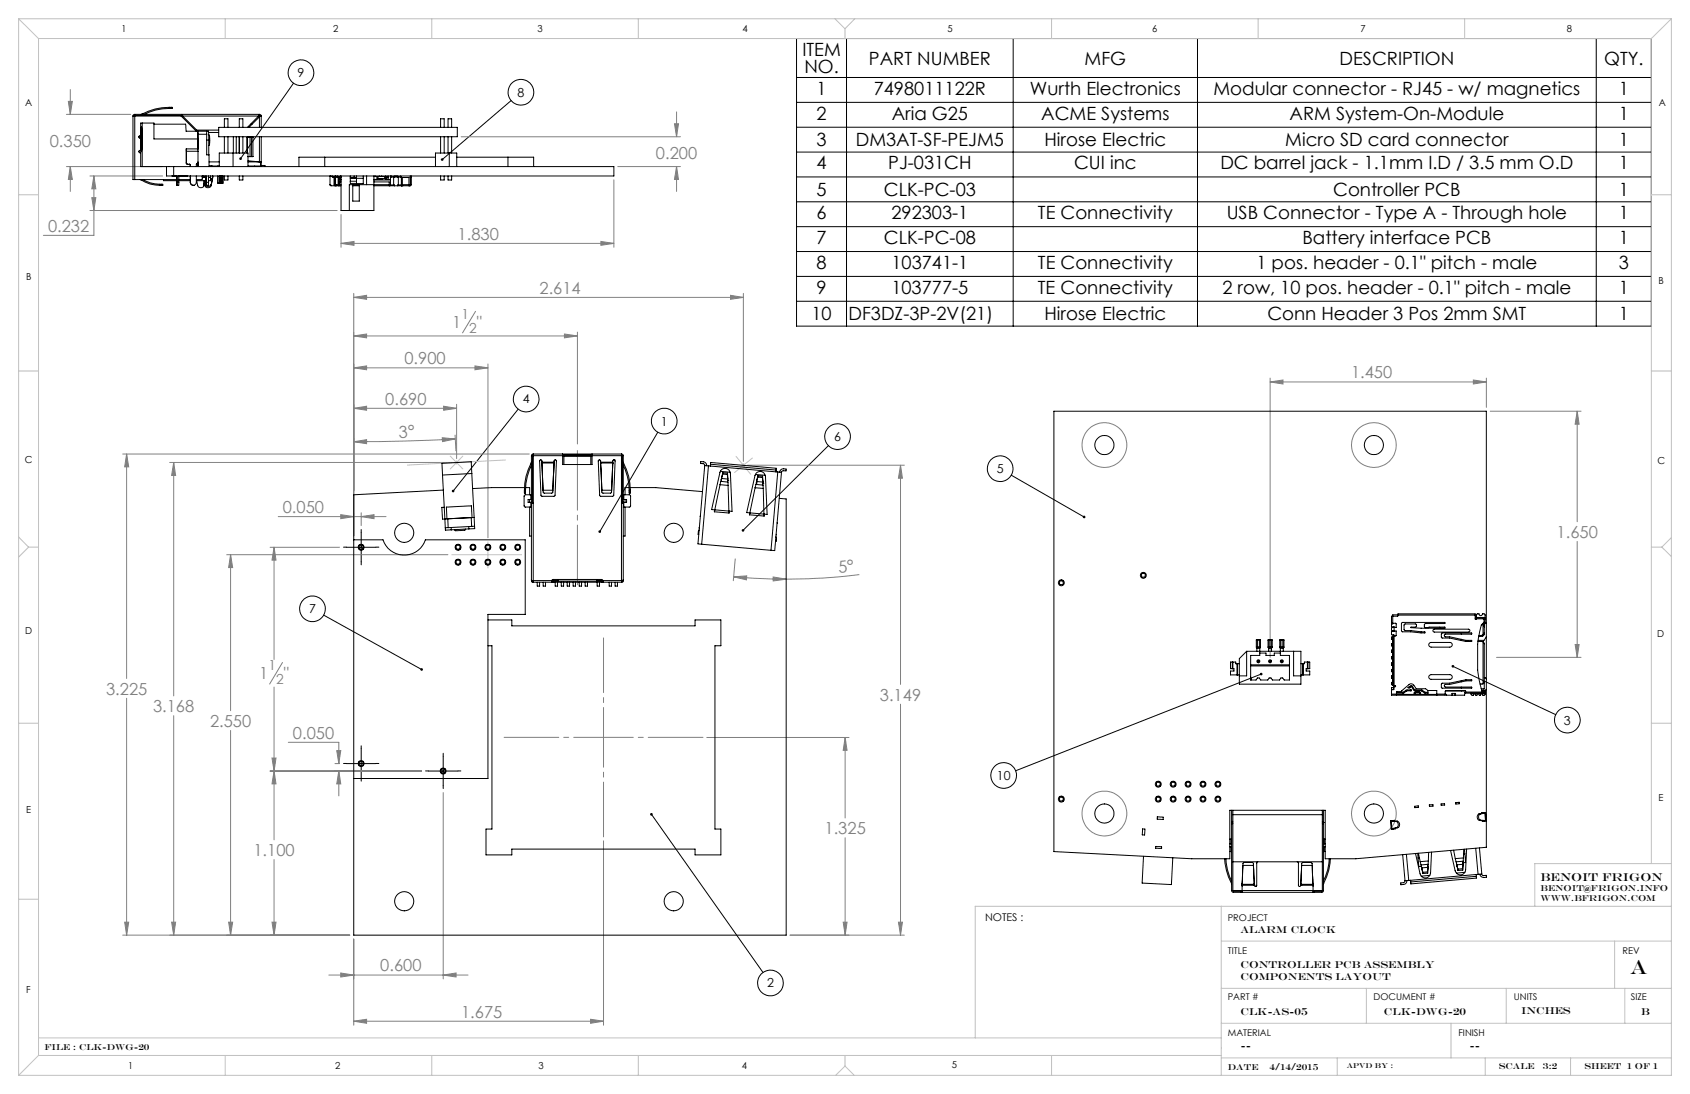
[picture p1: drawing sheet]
<svg xmlns="http://www.w3.org/2000/svg" width="432mm" height="279mm" viewBox="0 0 432 279" stroke-linecap="round" stroke-linejoin="round" font-family="sans-serif">
<g fill="none" stroke="#000" stroke-width=".26">
<path d="M203.5 9.8h218.4v73.5h-218.4zM203.5 19.8h218.4M216.3 9.8v73.5M258.9 9.8v73.5M306 9.8v73.5M407.8 9.8v73.5M75 21.2l-13.5 19.3M130.6 25.7l-17.6 15M203.5 26.1h218.4M203.5 32.5h218.4M203.5 38.8h218.4M203.5 45.2h218.4"/>
<path d="M203.5 51.5h218.4M203.5 57.9h218.4M203.5 64.2h218.4M203.5 70.6h218.4M203.5 76.9h218.4M132.4 104.5l-16.6 20.9M168.1 110.4l-14.9 25.4M211.7 113.8l-21.9 21.7M88.5 139.8h7.5M92.3 136v7.5M258.4 121.4l18.6 10.6M82.7 157.1l25 13.9"/>
<path d="M322.2 172.2l-62.7 24.6M371.2 170.2l26.3 12.3M88.5 195h7.5M92.3 191.2v7.6M109.5 196.9h7.5M113.2 193.1v7.6M166.4 208l28.5 40.4"/>
<circle cx="76.9" cy="18.6" r="3.3"/>
<circle cx="133.1" cy="23.6" r="3.3"/>
<circle cx="134.4" cy="101.9" r="3.3"/>
<circle cx="169.7" cy="107.5" r="3.3"/>
<circle cx="214" cy="111.5" r="3.3"/>
<circle cx="255.5" cy="119.7" r="3.3"/>
<circle cx="79.8" cy="155.5" r="3.3"/>
<circle cx="256.5" cy="198" r="3.3"/>
<circle cx="400.5" cy="183.9" r="3.3"/>
<circle cx="196.8" cy="251.1" r="3.3"/>
</g>
<g fill="none" stroke="#808080" stroke-width=".26">
<path d="M17 29.2h16.4M17.5 25.9h1l-.5 3.3zM18 22.9v6.3M117.8 34.9h56M172.3 31.6h1.1l-.5 3.3zM172.9 28.6v6.3M17 42.5h24.6M18 42.5l.5 3.3h-1zM18 42.5v6.4M23 44.9h18.6M23 53.8h63.1M23.5 50.5h1l-.5 3.3z"/>
<path d="M24 44.9l.5 3.3h-1zM24 44.9v15.2h-12.9M87.1 54.8v8.3M156.8 45.9v17.2M157.8 42.5h16M172.9 42.5l.5 3.3h-1.1zM172.9 42.5v6.4M87.1 62.2l3.4-.5v1zM87.1 62.2h69.7M90.4 74.9v61.9M90.4 76h99.5M90.4 76l3.3-.6v1z"/>
<path d="M121.5 79.5l-3.3 5.5M153.5 61.7l3.3 .5-3.3 .5zM186.7 75.4l3.2 .6-3.2 .4zM189.9 74.9v42.9M90.4 93.9h34.3M90.4 93.9l3.3-.4v.9zM90.4 85.8l3.3-.5v1zM90.4 85.8h57.1M121.4 93.5l3.3 .4-3.3 .5zM124.7 93v44.3M144.2 85.3l3.3 .5-3.3 .5zM147.5 84.8v28.6"/>
<path d="M324.5 97.5l3.3-.5v1.1zM324.5 96.6v71.3M324.5 97.5h55.3M376.4 97l3.4 .5-3.4 .6zM379.8 96.6v7.4M31.4 116h103.8M32.3 116l.6 3.2h-1zM32.3 116v57.3M43.4 118.1h72.2M44.4 118.1l.5 3.3h-1zM44.4 118.1v59.6M90.4 104.3h26.3"/>
<path d="M90.4 104.3l3.3-.5v1zM90.4 112.8l3.3-.5v1zM113 111.8l3.3 .3-3.2 .7zM113.3 103.8l3.4 .5-3.4 .5zM116.3 111.1l.2 4M116.3 112.1l-12.9 .5-13 .2M116.7 103.3v13.8M191 118.8h40.1M230.1 118.8v56M230.1 118.8l.5 3.3h-1zM380.8 105h23.2M403 105l.5 3.3h-1.1z"/>
<path d="M403 105v28.2M69 139.8h17.7M70 139.8l.5 3.3h-1zM70 139.8v28.6M71.1 131.9h27.5M87.1 131.4l3.3 .5-3.3 .6zM92.3 131.9l3.3-.5v1.1zM92.3 131v3.2M403 138.3v29.6M57.9 141.7h56.5M58.9 141.7l.5 3.3h-1zM58.9 141.7v39.8"/>
<path d="M187.5 147.3l3.3-.2-.1 1zM187.5 147.3l5 .4 8.4 .2M187.9 142.7l-.5 5.6M197.6 147.4l3.3 .5-3.3 .5zM219.6 146.8a146.7 146.7 0 0 1-18.7 1.1M32.3 178.3v60.5M70 175.5v39M72.2 169.2l-3.3 5.5M230.1 179.8v59M382.4 167.9h21.6M402.4 164.6h1.1l-.5 3.3zM44.4 182.8v56"/>
<path d="M58.9 186.5v52.3M69 196.9h38.7M69.5 193.6h1l-.5 3.3zM70 196.9l.5 3.3h-1zM73.7 189.6h12.9v5.4M85.6 195h1.1M86 191.7h1.1l-.5 3.3zM86.6 196.9l.5 3.3h-1.1zM86.6 196.9v6.4M180.6 188.3h36.3M215.9 188.3l.5 3.3h-1zM215.9 188.3v20.6"/>
<path d="M70 219.5v19.3M113.2 202.4v47.6M154.2 214.7v47.1M215.9 214v24.8M31.4 238.8h58M31.9 235.5h1l-.6 3.3zM43.9 235.5h1l-.5 3.3zM58.4 235.5h1l-.5 3.3zM69.5 235.5h1l-.5 3.3zM90.4 239.8v22M201.9 238.8h29.2M215.4 235.5h1l-.5 3.3z"/>
<path d="M229.6 235.5h1l-.5 3.3zM84 249h35.6M87.1 248.5l3.3 .5-3.3 .5zM113.2 249l3.3-.5v1zM90.4 260.8l3.3-.5v1zM90.4 260.8h63.8M150.9 260.3l3.3 .5-3.3 .5z"/>
<circle cx="282.2" cy="113.7" r="5.7"/>
<circle cx="351" cy="113.7" r="5.7"/>
<circle cx="282.2" cy="207.8" r="5.7"/>
<circle cx="351" cy="207.8" r="5.7"/>
</g>
<g fill="none" stroke="#c0c0c0" stroke-width=".26">
<path d="M4.8 4.8l5 5M4.8 4.8h422.2M4.8 4.8v269.8M9.8 9.8h412.1M9.8 9.8v259.8M57.5 4.8v5M110.3 4.8v5M163.1 4.8v5M213.3 4.8l2.6 2.5M215.9 7.3v2.5M218.4 4.8l-2.5 2.5M268.7 4.8v5"/>
<path d="M321.5 4.8v5M374.2 4.8v5M421.9 9.8v210.8M427 4.8l-5.1 5M427 4.8v269.8h-422.2M4.8 49.7h5M421.9 49.7h5.1M4.8 94.8h5M421.9 94.8h5.1M115 116.5l3.3 3.3M116.2 118.1h1M116.3 117.8l.7 .7"/>
<path d="M116.7 117.6v1M117 117.8l-.7 .7M118.3 116.5l-3.3 3.3M129.2 117.5l-25.1 1.3M188.1 116.6l3.7 4.5M189.4 118.8h1M189.6 118.5l.7 .7M189.9 118.3v1M190.3 118.5l-.7 .7M192.2 117l-4.5 3.7M4.8 137.2l2.5 2.5M7.3 139.7l-2.5 2.6"/>
<path d="M7.3 139.7h2.5M124.7 138.4v6.7M421.9 139.7h2.7M424.6 139.7l2.4 2.4M427 137.3l-2.4 2.4M115.4 141.7h17.9M4.8 184.7h5M421.9 184.7h5.1M4.8 229.7h5M312 231.5v43.1M427 231.5h-177.8v33.6M427 220.6h-34.9v10.9"/>
<path d="M312 240.3h115M312 252.4h115M349.1 252.4v8.9M384.8 252.4v8.9M412.5 240.3v12.1M415.1 252.4v8.9M9.8 265.1h302.2M9.8 269.6l-5 5M9.8 269.6h302.2M57.5 269.6v5M110.3 269.6v5M163.1 269.6v5"/>
<path d="M215.9 272.3l-2.4 2.3M215.9 272.3l2.4 2.3M215.9 269.6v2.7M268.7 269.6v5M312 270.2h115M312 261.3h115M341.7 270.2v4.4M370.7 261.3v8.9M379.5 270.2v4.4M401.3 270.2v4.4"/>
</g>
<path d="M88.5 139.7h-.7M92.3 136v-.8M96 139.7h.8M92.3 143.5v.8M88.5 195h-.7M92.3 191.2v-.7M92.3 198.7v.8M96 195h.8M109.5 196.9h-.8M113.2 193.1v-.7M117 196.9h.8M113.2 200.6v.8" fill="none" stroke="#000" stroke-width=".26" stroke-dasharray="15.2 1.3 1.3 1.3"/>
<path d="M147.5 150v-35.6" fill="none" stroke="#808080" stroke-width=".26" stroke-dasharray="15.2 1.3 1.3 1.3" stroke-dashoffset="-.7"/>
<path d="M154.2 162.9v50.8M179.6 188.3h-50.8" fill="none" stroke="#808080" stroke-width=".26" stroke-dasharray="15.2 1.3 1.3 1.3" stroke-dashoffset="1.3"/>
<path d="M153 135.5l-.1 .3 .2 .3 .1-.3-.1 .3a.33 .33 0 0 0 .5-.3 .34 .34 0 0 0-.6-.3zM166.2 207.7a.35 .35 0 0 0 0 .6 .35 .35 0 0 0 .5-.2 .35 .35 0 0 0-.4-.5l.1 .4zM107.5 170.7v.5l.4 .1 .1-.2-.3-.1 .3 .1v-.4zM189.6 135.2l-.1 .4 .3-.1-.2 .2a.34 .34 0 0 0 .5 0 .34 .34 0 0 0 0-.5 .34 .34 0 0 0-.5 0zM115.5 125.2v.4l.3-.2-.2 .3a.33 .33 0 0 0 .4-.1 .33 .33 0 0 0 0-.5 .33 .33 0 0 0-.5 .1zM112.7 40.5v.5l.3-.3-.3 .3a.34 .34 0 0 0 .5 0 .34 .34 0 0 0 0-.5 .34 .34 0 0 0-.5 0zM61.3 40.2l-.2 .2 .2 .4 .2-.3-.2 .3a.34 .34 0 0 0 .5-.3 .34 .34 0 0 0-.5-.3z" fill="#000"/>
<g fill="#808080">
<path d="M230.1 118.8l.5 3.3h-1zM229.6 235.5h1l-.5 3.3zM186.7 75.4l3.2 .6-3.2 .4zM90.4 76l3.3-.6v1zM121.4 93.5l3.3 .4-3.3 .5zM90.4 93.9l3.3-.4v.9zM58.9 141.7l.5 3.3h-1zM58.4 235.5h1l-.5 3.3zM113.3 103.8l3.4 .5-3.4 .5zM90.4 104.3l3.3-.5v1zM44.4 118.1l.5 3.3h-1zM43.9 235.5h1l-.5 3.3z"/>
<path d="M90.4 85.8l3.3-.5v1zM144.2 85.3l3.3 .5-3.3 .5zM32.3 116l.6 3.2h-1zM31.9 235.5h1l-.6 3.3zM215.9 188.3l.5 3.3h-1zM215.4 235.5h1l-.5 3.3zM150.9 260.3l3.3 .5-3.3 .5zM90.4 260.8l3.3-.5v1zM92.3 131.9l3.3-.5v1.1zM87.1 131.4l3.3 .5-3.3 .6zM70 196.9l.5 3.3h-1zM69.5 235.5h1l-.5 3.3zM69.5 193.6h1l-.5 3.3zM70 139.8l.5 3.3h-1zM86.6 196.9l.5 3.3h-1.1zM86 191.7h1.1l-.5 3.3zM87.1 248.5l3.3 .5-3.3 .5zM113.2 249l3.3-.5v1zM402.4 164.6h1.1l-.5 3.3zM403 105l.5 3.3h-1.1zM376.4 97l3.4 .5-3.4 .6zM324.5 97.5l3.3-.5v1.1zM172.9 42.5l.5 3.3h-1.1zM172.3 31.6h1.1l-.5 3.3zM153.5 61.7l3.3 .5-3.3 .5zM87.1 62.2l3.4-.5v1zM24 44.9l.5 3.3h-1zM23.5 50.5h1l-.5 3.3zM17.5 25.9h1l-.5 3.3zM18 42.5l.5 3.3h-1z"/>
<path d="M90.4 112.8l3.3-.5v1zM113 111.8l3.3 .3-3.2 .7z"/>
<path d="M187.5 147.3l3.3-.2-.1 1zM197.6 147.4l3.3 .5-3.3 .5z"/>
</g>
<path d="M276.7 131.8l.1 .5 .5-.1-.3-.2 .3 .2-.1-.4zM370.9 169.9l.3 .3-.3-.2a.35 .35 0 0 0 .4 .5 .35 .35 0 0 0 .2-.6 .35 .35 0 0 0-.6 0zM322 171.9a.34 .34 0 0 0 .2 .6 .34 .34 0 0 0 .3-.5l-.3 .2 .3-.3z" fill="#000"/>
<g fill="none" stroke="#000" stroke-width=".26">
<path d="M34 29.6v16.3h.4M34 29.6h.4M34.4 29.5v.1M34.4 29.5l-.1 .1M34.4 29.5h12.1M34.4 29.6v16.3M34.4 29.6h31.9M35.5 38.7l.1 .3h.3M35.5 38.7h.1M35.9 34.7h-.1a.3 .3 0 0 0-.3 .3 .3 .3 0 0 0 .2 .3h.2M35.9 38.4h-.3l-.1 .3M36.2 32.3l.1 2-.1 4.3-.2-1.9z"/>
<path d="M36.3 35l-.1 .5 .1 .4M36.3 29.1l-.2 .1M36.3 29.1v.1M36.3 31.4v11.1M39.3 31.7h8.1l.2 1.8h5.6l.1 2.3M43.3 27.7a13.2 13.2 0 0 0-6.4 1.5M43.3 27.4a14.2 14.2 0 0 0-7 1.7M43.3 27.4v.3M43.3 27.4h.4M43.3 27.7h.4M43.7 27.4h.3v.3h-.3M43.7 27.4v.3"/>
<path d="M46.3 29.6l3.9 3.9M46.5 29.3l.2 .3M46.5 29.2v.1M46.5 29.5l.2 .1M46.5 29.3v.2M46.7 29.6l3.6 3.6h5.6M47.6 38v.6M47.6 38v3.6M47.6 38h3M47.6 38.6v3M47.6 38.6h3M50.6 38v.6"/>
<path d="M50.6 38.6v2.9l-.4 .4v.6M50.6 34.3v-.8v2h-11.3v-4.1h-3.4v11.1h120.9v2.4h-114.3v-2.4M50.6 34.3v3.7M50.6 34.3h2.2M52.8 33.5v.8M52.8 34.3v5.2h.6v3M52.8 35.8h.5M53.2 34.4a.69 .69 0 0 1 .4 .9v1.5l-.3 .4M53.3 33.8h2.6M53.3 35.8v3.7M55.9 32.5h60.9v2.4h-60.9zM57.3 32.5v-2.2h.9v2.2"/>
<path d="M57.3 34.9v4.2M58.2 34.9v4.2M59.5 39.1v3.4M59.6 34.9v4.2M60.4 34.9v4.2M61.1 32.5v-2.2h1v2.2M61.1 34.9v4.2M62.1 34.9v4.2M63.1 39.1v-4.1h1.5v5M63.1 35.1h.8M63.4 40h1.2M63.9 35.1v4.9h.4"/>
<path d="M63.9 35.1h.4M64 31.7h.4M64.3 40h.3M64.3 35.1h.3M64.3 35.1v4.9M66.1 29.6l-2.9 2.9M66.3 29.5l.1 .1zM66.3 29.2v.1M66.3 29.3l-.2 .3M66.3 29.5l-.2 .1M66.3 29.2l.3 .1 .1 .3M66.3 29.2h-32l-.3 .4"/>
<path d="M66.3 29.5v.1M66.3 29.6h.1M66.3 29.8l-2.7 2.7M66.3 29.3v.2M66.3 29.6v2.9M66.3 34.9v6.4M66.4 29.6l-.1 .2M66.4 29.6h.2M66.6 29.6l-.3 .2M66.6 29.6h.1M66.7 34.9v7.5h-.1M66.7 29.6v2.9"/>
<path d="M112.6 32.5v-2.2h.9v2.2M112.6 34.9v4.2M113.5 34.9v4.2M114.5 32.5v-2.2h.9v2.2M114.5 34.9v4.2M114.8 39.1v3.4M115.4 34.9v4.2M34.4 45.9h10.8M35.8 45.9h.2M36 45.9a8.7 8.7 0 0 0 4.9 1.4M36.1 45.9h-.1M36.5 45.9a8.3 8.3 0 0 0 4.4 1.2"/>
<path d="M40.9 47.3h.4M40.9 47.1v.2M40.9 47.1h.4M41.3 47.1h.3v.2h-.3M41.3 47.1v.2M41.8 45.9v.2h3.4M43.9 44.9h.1M44.4 42.5v2.4M45.2 44.9v2.4l.1-.7M45.3 46.6h.4M45.3 44.9v1.7M45.7 46.6l-.1 .7h-.4"/>
<path d="M45.7 44.9v1.7M45.7 46.1h2.9M45.7 45.9h2.9M47.6 41.6l.2 .3h.6M47.6 41.6h.1M47.6 41.6l.3 .3M47.9 44.9h.1M48.3 41.9l.3 .3M48.4 41.9l.2 .3M48.6 46.6a.85 .85 0 0 0 .8 .7M48.6 42.2h.1M48.6 46.6h.1"/>
<path d="M48.6 42.2v.3M48.6 44.9v1.7M49.4 47.3h.1M50.2 44.9v1.7a.76 .76 0 0 1-.8 .7 .76 .76 0 0 1-.8-.7M50.2 46.1h2.4M50.2 46.1l.3 1.3a.83 .83 0 0 0 .8 .5 .83 .83 0 0 0 .8-.5v-1.3M50.6 41.5v1M51.7 44.9l-.1 .9-1.4 .1M51.7 45.3h.9M51.8 45v.3M52.1 44.9l-.4 .1M52.1 47.1v.4"/>
<path d="M52.1 47.1h.1M52.2 46.1l-.1 1M52.2 46.1l.1 1a.89 .89 0 0 0 .8 .5 .89 .89 0 0 0 .9-.5M52.3 47.1l.1 .4M52.6 44.9v2.4l.1-.7M52.7 46.6h.6M52.7 44.9v1.7M53.3 46.6l-.1 .7h-.6M53.3 45.3h.5M53.3 44.9v1.7M53.4 41.3h2.6M53.4 42.4h2.6"/>
<path d="M53.8 45.8h.5M53.8 45.6h.5M53.8 42.4v.1M53.8 44.9v1.2h-.5M53.9 47.4a.83 .83 0 0 1-.7 .5 .83 .83 0 0 1-.8-.4M54 42.4v.1M54 47.1l-.1 .3M54.3 45.8l-.3 1.3M54.3 45.6v.2M54.3 45.6l.1-.7-.5 2.5M54.3 42.4v.1M55.6 44.9v1.9h1.4v-1.9"/>
<path d="M55.6 42.4v.1M56 42.4v.1M56 44.9v1.9M56 42.5v-3.4h7.4v3.4M56.1 44.9v1.9M56.3 44.9v1.9M56.4 44.9v1.9M56.6 44.9v1.9M56.7 44.9v1.9M56.9 44.9v1.9M57.3 44.9v1.1h.9v-1.1M61.1 44.9v1.1h1v-1.1"/>
<path d="M63.4 41.3h3.2M63.4 42.4h3.2M63.4 41.1l2.9 .2M65 42.4l.3 .1M66.2 41.3h-.1M66.3 41.3h.3M66.3 41.3h.1M66.6 41.3v1.1M66.6 41.3h.1M66.7 42.3h1v.2M83 40.1v2.4M84.3 44.9l.1 2.5h1.2"/>
<path d="M84.3 45h.1M84.3 47.2h.1M84.9 44.9v.3h.6M85.4 45.2v2h.2M85.4 45.2v2M85.5 45.2v1.8h.2M85.6 47.4h.1M85.6 47.2h.3M85.6 47.2v.2M85.7 47.4h.2M85.7 45.2h1.1v.8h.3M85.7 45.2v2.2"/>
<path d="M85.8 44.9l-.3 .3M85.9 47.4h.6M85.9 47.2h.9M85.9 47.2v.2M86.3 44.9v.3h-.6M86.4 45.2v2M86.5 47.4h.3M86.5 47.2v.2M86.6 45.2v2M86.8 47.2v.2M86.8 47.2h.3M86.8 47.4h.3"/>
<path d="M87 45.2v.2M87 45.4v.4M87 45.8h.1M87 45.4h.1M87 45.2h.1M87 44.9v.3M87.1 44.9v8.9h8.4v-8.9M87.1 46.5h-.3v.7M89.5 45.4v.1M89.5 46.3v.5h1.6M89.5 45.4h1.6M89.5 44.9v.5"/>
<path d="M89.5 45.5v.8M89.5 45.5h3.3M89.5 46.3h1.6M90.1 47.2v4.2h1.7v-4.2M90.1 47.3h1.7M90.1 47.4h1.7M90.5 44.9v.5M91.1 44.9v2h1.7v-1.4M92.8 44.9v.6M93.7 44.9v2.3M95.5 45.1h.8M95.5 45.8h.8"/>
<path d="M95.5 47.4h3.9M95.5 46.5h3.9v.7M95.5 46h4.3M95.8 44.9v.2M96.3 45.1h.3M96.3 45.1v.7M96.6 45.1h1.8M96.6 45.6l-.3 .2M96.6 45.1v.5M96.6 45.6h1.8M96.9 45.6v.2M96.9 45.8h.1"/>
<path d="M96.9 45.8h.6M96.9 44.9v.2M97.5 45.6v.2M97.5 45.8h.1M97.5 44.9v.2M98.4 45.3h.1M98.4 45.3v.3M98.4 45.1v.2M98.4 45.1l.1 .1M98.4 45.1h.1M98.4 45.6h.1M98.5 45.3l-.1 .3"/>
<path d="M98.5 45.2v.1M98.6 45.2v.2M98.6 45.4v.4M98.6 45.8h.1M98.6 45.8h.6M98.6 45.4h.6M98.6 45.2h.6M98.6 44.9v.3M99.2 45.2v.2M99.2 45.4v.4M99.2 45.8h.1M99.2 44.9v.3"/>
<path d="M99.4 47.2v.2M99.4 47.4h.2M99.4 47.2h-10.1v6.6M99.4 47.2h1.4v.2M99.6 47.4h3M99.6 47.2v.2M99.8 44.9v2.3M100 44.9v.3h.8v-.3M100.6 45.2v2M100.8 45.2h.2M101 44.9v.3M101 45.2h.4"/>
<path d="M101.4 45.2h.2M101.4 44.9v.3M101.6 44.9v.3h1v2.2M101.8 45.2v2M102.4 44.9v.3M102.6 47.4h.1M102.7 47.4h.1M102.7 45.3h1.8v1.9M102.7 47.4h1.8M102.7 45.3v2.1M102.7 47.2h-1.1v.2M102.7 45.3h.1"/>
<path d="M104.5 47.2v.2M104.5 47.2h-1.8v.2M104.5 47.4h.1M104.6 47.2v.2M104.8 44.9v2.3h-.3M104.8 45.2h.3M105.1 44.9v2.3l-.5 .2M111.3 42.5v-3.4h5.4v3.4M111.3 40.1h-34.9v2.4M112.6 44.9v1.1h.9v-1.1M114.5 44.9v1.1h.9v-1.1M116.7 40.1h19.6v2.4"/>
<path d="M129.8 40.1v2.4M135.7 118.3a14.5 14.5 0 0 0-1.7 6.9M135.7 118.3h.1M135.8 118l-.1 .3M135.8 118.9a14.7 14.7 0 0 0-1.5 6.3M136.1 116.4h.1M136.1 116.4v12M136.2 116.2l-.1 .2M136.2 116v.4M136.2 116l-.4 .3v32M136.2 116.4v31.9M136.2 116.4h7.7"/>
<path d="M136.2 116h22.6M138.1 117.4l-.2 .4 .3 8.8 .2 .2h3.2l.2-.2 .4-8.8-.3-.4M138.1 117.4h.1M138.2 117.4l.2 .2 .1 .4M138.5 118.4l.2 6.8M138.5 118.3l.2 6.9M138.5 118v.3M138.5 118v.4M138.5 118.3h3.1M138.5 118.3v.1M138.5 118h3.1M141.6 118.4l-.3 6.8"/>
<path d="M141.6 118.3l-.3 6.9M141.6 118v.3M141.6 118v.4M141.6 118.3v.1M141.9 117.4l-.3 .3v.3M141.9 117.4h.1M143.8 116v2.6h7.5v-2.6M143.9 116.4l-.1-.2h7.5l-.2 .2M143.9 116.4l.2 .2M144.1 116.6v2M144.1 116.6h6.9M151 116.6v2"/>
<path d="M151.1 116.4l-.1 .2M151.1 116.4h7.7M153.5 118.3l.3 6.9M153.5 118.4l.3 6.8M153.5 118v.3M153.5 118v.4M153.5 118.3h3.1M153.5 118.3v.1M153.5 118h3.1M156.6 118.4l-.3 6.8M156.6 118.3l-.3 6.9M156.6 118v.3"/>
<path d="M156.6 118v.4M156.6 118.3v.1M156.9 117.4l.3 .4-.4 8.8-.2 .2h-3.1l-.3-.2-.3-8.8a.3 .3 0 0 1 .2-.4 .3 .3 0 0 1 .4 .3v.3M156.9 117.4h.1M156.9 117.4l-.3 .2v.4M158.8 116.4h.2M158.8 116.2l.2 .2M158.8 116v.4M158.8 116l.3 .1 .1 .2v32M158.8 116.4v31.9M159 116.4v12M159.2 118l.1 .3"/>
<path d="M159.2 118.9a14.7 14.7 0 0 1 1.6 6.3M159.3 118.3a14.5 14.5 0 0 1 1.7 6.9M159.3 118.3h-.1M180.1 118.9l.9 .1M180.1 118.9l-1.8 20 1 .1M180.1 118.9l-.3-.4-.8-.1v-.5h.7a.97 .97 0 0 1 .9 1.1M181 119l-1.7 20M181 119h.5M181.5 119l16.8 1.5M181.5 118.6v.4M181.5 118.6l.1-.5 16.7 1.5v.5M181.5 118.6l16.8 1.5"/>
<path d="M184.4 119.9a1.37 1.37 0 0 1 1.4-.2 1.37 1.37 0 0 1 .8 1.2l.4 9.7-5.2-.5 2.1-9.4zM269.3 105h110.5v111.4l-33.4 2.9h-7.8v-12.4h-24.4v12.4h-9.7l-35.2-1.8zM90.4 137.9h7.5a5.7 5.7 0 0 0 5.4 3.9 5.7 5.7 0 0 0 5.4-3.9h25.5v19h-9.5v41.9h-34.3M91.8 139.3h.9v.9h-.9zM113.1 121.3l.6 11.2M113.3 125.2l-22.9 1.2v112.4h110.5v-111.4l-1.8-.1M113.5 129.5l-.6 .1 .2 3 .6-.1M113.7 132.5l.1 2.3M113.8 134.8v.6l1.5-.1M114.2 132.5h-.5M114.5 134.8h-.7M115.3 134.7v.6"/>
<path d="M116.6 139.3h.9v.9h-.9zM119 135.1v.1a4 4 0 0 1-2.7 .3l-.2-.2M119.8 134.5v.6M119.8 135.1l-4.5 .2M120.4 139.3h.9v.9h-.9zM120.5 134.4l-.1-2.2-6 .3 .1 2.3M120.5 134.4l-6 .4M120.5 120.9l-.1-3-7.5 .4 .2 3M120.5 120.9l-7.4 .4M120.5 120.9l.6 11.3M120.6 132.2l-.2-3h-.9l-5.4 .3 .1 3M120.6 132.2l-6.4 .3"/>
<path d="M121.1 132.2h-.5M121.1 132.2l.1 2.2M121.2 134.4h-.7M121.2 134.4l.1 .6-1.5 .1M124.2 139.3h.9v.9h-.9zM128 139.3h.9v.9h-.9zM131.8 139.3h1v.9h-1zM134 125.7v.2h.3v-.2M134 125.2h.3M134 125.7h.3M134 125.2v.5M134 124.5h-8.4l-4.8 .3"/>
<path d="M134.3 125.2v.5M134.3 124.5h1v1.9M135.3 129.5v7.4h.5M135.3 127.6v.7M135.6 129.5h.2M135.6 128.3h.2M135.6 126.4h.2M135.6 127.6h.2M135.6 126.4h-1.4l-.3 .2v2.8l1.7 .1M135.6 126.4v1.2M135.6 128.3v1.2M135.6 127.6h-.7v.7h.7"/>
<path d="M135.8 128.2h.3M136.2 128.4l-.4 .2M138.7 125.2l.3 .7h2.1l.2-.7M138.7 125.2h2.6M153.8 125.2l.2 .7h2.1l.2-.7M153.8 125.2h2.5M158.8 128.4l.4 .2M159 128.2h.2M159.2 129.5h.2M159.2 128.3h.2M159.2 126.4h.2M159.2 127.6h.2"/>
<path d="M159.4 126.4h1.4l.3 .2v2.8l-1.7 .1M159.4 126.4v1.2M159.4 128.3v1.2M159.4 127.6h.7v.7h-.7M159.7 129.5v7.4h-.5M159.7 127.6v.7M160.7 124.5h-1v1.9M160.8 125.7v.2h.2v-.2M160.8 125.2h.2M160.8 125.7h.2M160.8 125.2v.5M161 124.5h6.5l12 1.1"/>
<path d="M161 125.2v.5M178.6 134.8l.1 .1M178.6 135.4l-.2 1.1h.1M178.9 131.8v.1M179.3 139l17.7 1.5M182.6 130.2l-.1 .5M184 123.8l-1.4 6.4M184 123.8l2 .2M184 120.4l2.5 .2M184.2 122.9l-.2 .9M184.2 122.9l1.8 .2M184.3 122.6h.1"/>
<path d="M184.4 122l-.1 .6M184.4 122.2l-.2 .7M184.4 122.2l1.5 .1M184.4 122v.2M184.4 121.7v.3M184.7 120.8l-.3 1.4M184.7 120.8l-.1 .3 1.2 .1M184.7 120.8l1.2 .1M185.8 121.2l.1 1.1M185.9 120.9l-.1 .3M185.9 120.9v1.2M185.9 122.3l.1 .8"/>
<path d="M185.9 122.7h.1M185.9 122.1v.6M185.9 122.1v.2M186 123.1v.9M186 124l.3 7-3.8-.3M191.6 131l-.1 .5M192.9 124.6l-1.3 6.4M192.9 124.6l2.1 .1M193 121.2l2.5 .2M193.1 123.7l-.2 .9M193.1 123.7l1.8 .2M193.3 123.3h.1"/>
<path d="M193.3 120.7a1.37 1.37 0 0 1 1.4-.2 1.37 1.37 0 0 1 .9 1.2l.4 9.7-5.2-.5 2.1-9.4zM193.3 122.8v.5M193.3 123l-.2 .7M193.3 123l1.6 .1M193.3 122.8v.2M193.4 122.5l-.1 .3M193.6 121.5v.3l1.2 .2M193.6 121.5l-.3 1.5M193.6 121.5l1.2 .1M194.8 122l.1 1.1M194.8 121.6v.4M194.8 121.6l.1 1.5"/>
<path d="M194.9 123.5h.1M194.9 123.1v.8M194.9 122.9v.6M194.9 123.9l.1 .8M195 124.7l.2 7.1-3.7-.3M198.3 120.5h.4M198.3 137.1l.1 .4-.1 .7h-.1M198.3 120.1v.4M198.4 136.5l-.1 .1M198.5 133.5l.1 .1M198.7 120.5l1 .1M198.7 120.5l-1.7 20"/>
<path d="M199.2 120.6a.91 .91 0 0 1 1-.9l.7 .1-.1 .5-.8-.1-.3 .4M199.7 120.6l-1.8 20-.9-.1M116.6 143.1h.9v.9h-.9zM120.4 143.1h.9v.9h-.9zM124.2 143.1h.9v.9h-.9zM124.7 158.3h6.1v1.5h46.8v-1.5h6.6v6.6h-1.5v46.8h1.5v6.6h-6.6v-1.4h-46.8v1.4h-6.6v-6.6h1.5v-46.8h-1M128 143.1h.9v.9h-.9zM131.8 143.1h1v.9h-1zM135.8 148.1l.1 .2M135.8 148.3l.1 .3M135.8 148.3h.1M135.9 148.3h.3"/>
<path d="M135.9 148.6l.3 .1M136.1 148.3l.1 .1zM136.1 148.4l-.2 .2M136.2 148.3v.4M136.2 148.3h6.4M136.2 148.7h4.8M137.3 148.7v1h.6v-1M138.8 148.7v1h.6v-1M141 148.7v-.4l.3-.3h12.4l.4 .3v.4M141 148.7h.4M141 148.7v-.3h13.1v.3M141.4 148.7h12.3"/>
<path d="M141.4 148.4v.3M141.9 148.7v1h.6v-1M142.6 148.3v.1M142.6 148v.3M143.4 148.7v1h.6v-1M144.9 148.7v1h.6v-1M146.4 148.7v1h.6v-1M148 148.7v1h.6v-1M149.5 148.7v1h.6v-1M152.5 148.3v.1M152.5 148v.3M152.5 148.3h6.3"/>
<path d="M152.6 148.7v1h.6v-1M153.7 148.7h.4M153.7 148.4v.3M154.1 148.7h4.7M155.6 148.7v1h.6v-1M157.2 148.7v1h.6v-1M158.8 148.3h.2M158.8 148.3v.4M158.8 148.3h.3M158.9 148.4l.2 .2M159 148.3l-.1 .1M159.1 148.6l-.3 .1"/>
<path d="M159.1 148.3h.1M159.2 148.1l-.1 .2M159.2 148.3l-.1 .3M270.7 148.4h.9v.9h-.9zM291.7 146.5h.9v.9h-.9zM357.2 157.1l-.1 .3h-1.6v1.8l1.2 .1v.9h-.9l-.3 .3 .2 .6h1v1.2l-.5 .1M357.2 157.1v-.3h19.7v.3M357.2 157h-1.4v2.3h-.3v.8h.7v1.2h-.7v.8h.6v.3M357.2 157.1h19.7M358.2 159h10.9v.2h-4.9l-.3 .3v.6l.2 .2 5-.1 .2 .2-8.8-.1v-.1l1.3-.1 .1-.5-.2-.3h-2.7l-.3 .3v1.2l.3 .2h1.5l3.7 .5-1.1 .1-4.8-.2-.2-.4zM376.9 157.1v1l.1 .1 .2-.2M376.9 157h.1v1h.2"/>
<path d="M377.2 157.8v.2M377.2 157.7v.1M377.2 157.7l.1-.8 .6-.1a.44 .44 0 0 0 .4 .4 .44 .44 0 0 0 .5-.4l.6 .1v.8M377.2 158h1.8M377.2 157.8h2.2M377.2 157.7h2.2M378.6 159.5l.3 .1M378.8 159.4l-.3 .1-.2 .7-.8 4.3v6.6l.4 2.6 .8 2.7M378.9 159.6l.3 .5M378.9 159.6v2.6M379 159.2l-.2 .2M379 158l.4 .2"/>
<path d="M379 157.8v.2M379.2 159l-.2 .2M379.2 159l.6 .2M379.2 159.5v2.6l-.3 .3-1.1 .2M379.2 158v1M379.2 158.2v-.2h.2v1.2l-.2 .3-.4-.1M379.2 159v.2h-.2M379.4 157.7v.1M379.4 157.8v.2h-.4M314.9 170.8h.1M314.9 169.1h.1M314.9 169.1h-.5v1.7h.5"/>
<path d="M314.9 169.1v1.7M315 170.8h.3v.6h-.9v1h1.7M315 169.1h.7v.4h.4M315 169.1v1.7M316.1 169.5h.1M316.1 172.4h.1M316.1 169.5v2.9M316.2 169.5h.5M316.2 172.4h.5M316.2 169.5v2.9M318.5 166.3v6.3h-1.8M318.5 166.3h13.9v8.4h-15.7v-6.5z"/>
<path d="M319.5 172.9l.2 .8M319.5 169.8h10M319.5 170.1h10M321 165.3l.1 .3M321 165.3h.3M321 163.5h.3M321 163.5v1.8M321.1 165.6h.8M321.1 165.6v.7M321.3 165.3h.1M321.3 163.3l-.3 .2M321.3 163.3v.2"/>
<path d="M321.3 165.3h.5M321.3 163.5v1.8M321.3 163.5h.5M321.3 163.3h.5M321.8 165.3h.1M321.8 165.3h.3M321.8 163.3v.2M321.8 163.3l.3 .2M321.8 163.5h.3M321.8 163.5v1.8M321.9 165.6v1.8h-2.4v6.3h1.4l.4-.6h.4l.4 .6h1.8l.4-.6h.4l.4 .6h1.8l.4-.6h.4l.4 .6h1.4v-6.3h-2.4v-1.8M321.9 166.8h1.6v.6h2.1v-.6h1.5"/>
<path d="M322.1 165.3l-.2 .3M322.1 163.5v1.8M324 165.3l.1 .3M324 165.3h.3M324 163.5h.3M324 163.5v1.8M324.1 165.6h.8M324.1 165.6v.7M324.3 165.3h.1M324.3 163.3l-.3 .2M324.3 163.3v.2M324.3 165.3h.5"/>
<path d="M324.3 163.5v1.8M324.3 163.5h.5M324.3 163.3h.5M324.8 165.3h.1M324.8 165.3h.2M324.8 163.3v.2M324.8 163.3l.2 .2M324.8 163.5h.2M324.8 163.5v1.8M324.9 165.6v.7M325 165.3l-.1 .3M325 163.5v1.8"/>
<path d="M327 165.3l.1 .3M327 165.3h.3M327 163.5h.3M327 163.5v1.8M327.1 165.6h.8M327.3 163.3l-.3 .2M327.3 163.3v.2M327.3 165.3h.5M327.3 163.5v1.8M327.3 163.5h.5M327.3 163.3h.5M327.8 165.3h.1"/>
<path d="M327.8 165.3h.2M327.8 163.3v.2M327.8 163.3l.2 .2M327.8 163.5h.2M327.8 163.5v1.8M327.9 165.6v.7M328 165.3l-.1 .3M328 163.5v1.8M330.5 166.3v6.3h1.9M332.4 169.5h.4M332.4 172.4h.4M332.8 169.5h.2"/>
<path d="M332.8 172.4h.2M332.8 169.5v2.9M333 169.5v2.9M334 169.1h.2M334 170.8h.2M334 170.8h-.3v.6h.9v1h-1.6M334 169.1h-.7v.4h-.3M334 169.1v1.7M334.2 169.1h.4v1.7h-.4M334.2 169.1v1.7M355.5 177.3v.3h13.8v-.3M355.5 176.1h.1"/>
<path d="M355.5 176.1v1.2M355.5 177.3h1.3M355.5 176.1h.6M355.7 176.1l-.2 .2M355.9 162.4h.1M355.9 164.4h-.4v.6h.4M355.9 172.6h-.4v.6h.4M355.9 162.7h-.4v.6h.4M355.9 166h-.4v.6h.4M355.9 167.7h-.4v.6h.4M355.9 169.3h-.4v.6h.4M355.9 171h-.4v.6h.4"/>
<path d="M355.9 174.3h-.4v.6h.4M356.1 175.8l-.6-.2v.5M356.1 175.1l.1 .3M356.2 175.1h.4v.2l-.5 .1v.7h-.6M356.2 162.4h-.3v12.7h.3M356.2 162.4v12.7M356.8 177.3v.3M356.8 176.8v.5M356.8 177.3h10.3M360.3 176.2h.3v.2h-.3M360.3 176.4h-.9l-.8 .6h-1.8M360.3 176.2h-1l-.8 .6h-1.7"/>
<path d="M360.3 176.2v.2M361.3 177.3v-.3l.3-.3h1.1l.3 .3v.3M361.5 177.3h.1M361.5 177.3l.3-.5h.8l.1 .5M361.5 177.3h1.2M362.7 177.3h.1M364.8 176.4l-.6-.5h-2.4l-.6-.9a.86 .86 0 0 0-1.2-.2l-1.9 1.6v.3h-1.2l-.1 .1M364.8 176.8h-.7l-.8-.6h-1.8l-.6-.9a.68 .68 0 0 0-.9 .2l-.3 .1a.59 .59 0 0 0 .9-.3l.9 1.1h1.7l.8 .6h.8M364.8 176.4h2.3v.9M364.8 176.4v.9M365.2 164.3l.5-.2h4.8a.6 .6 0 0 1 .6 .6 .6 .6 0 0 1-.6 .6h-4.8l-.6-.4zM365.2 172.5l.5-.2h4.8a.6 .6 0 0 1 .6 .6 .6 .6 0 0 1-.6 .6h-5.1l-.3-.4z"/>
<path d="M366.2 160.8l9-.1a.37 .37 0 0 1 .4 .4 .37 .37 0 0 1-.4 .3h-8.7l-.4-.2zM367.1 177.3v.3M367.1 177.3h2.2M367.8 160.2v.2M368.3 174.6l2-.1 4.2-.9h1.5l.1 .1-.1 .2h-1.4l-4.2 .9h-1.1a.34 .34 0 0 0-.3 .3 .34 .34 0 0 0 .3 .4h6.7l.1 .1-.1 .2h-7.6l-.1-.3zM368.3 161.7l7.6-.1 .2 .2-.1 .2h-6.7a.34 .34 0 0 0-.3 .3 .34 .34 0 0 0 .3 .3h1.1l4.2 .9h1.4l.1 .2-.1 .1h-1.5l-4.2-.9h-1.8l-.2-.2zM369.3 176.5h5.2M371.1 177.1v.5h.6v-.5M373.4 161.6v.4M373.4 163.3v.3M373.4 173.8v.3M373.4 175.5v.3"/>
<path d="M373.4 176.4v.1M374.5 176.5l-.2-.1h-4.8l-.2 .2v.7M374.5 176.7v.3h4.9M374.5 176.7h4.2M374.5 176.5v.2M374.5 176.8h-.3v.8h-2.3v-.5h-.9v.5h-1.4v-.3h-.3M375.2 163.5l.1 .3M375.8 177v.1M375.8 177.1l.2 .5h.4a.3 .3 0 0 1 .3-.3 .3 .3 0 0 1 .3 .3h.4a.3 .3 0 0 1 .3-.3 .3 .3 0 0 1 .3 .3h.2a.3 .3 0 0 1 .3-.3 .3 .3 0 0 1 .3 .3l.6-.1v-.4M375.8 177.1h3.6M377.6 163.8l1.3 .1M378.5 175.9h.1"/>
<path d="M378.7 176.7v.3M378.7 176.6l.4-.2 .1 .1-.1 .3h-.4M378.7 176.4a.42 .42 0 0 1 .4-.2 .42 .42 0 0 1 .3 .3v.1M378.7 176.4v.3M378.9 174.6l-.7 .1M378.9 162.2l-1 .1M378.9 163.9l.3 .5v11.5h-.7M378.9 163.9v10.7M379.2 161.6l-.3 .6M379.2 174.1l-.3 .5M379.2 173.1l.6 .3M379.3 177h.1"/>
<path d="M379.4 176.8h.1M379.4 177v.1M379.4 176.8v.2M379.8 176.1l-.4 .3-.1 .6h-.2M379.8 162.6l-.6 .9h-1.6M91.8 194.5h.9v1h-.9zM112.7 196.4h1v1h-1zM295.5 199.8h.9v.9h-.9zM299.3 199.8h.9v.9h-.9zM303.1 199.8h.9v.9h-.9zM306.9 199.8h.9v.9h-.9zM310.7 199.8h.9v.9h-.9z"/>
<path d="M270.7 203.6h.9v.9h-.9zM291.9 211.7h.6v1.6l-.6-.1zM292.2 218.7l-.4 6.8 7.5 .4 .3-6.8M295.3 216.2l1.5 .1v.4l-1.5-.1zM295.5 203.6h.9v.9h-.9zM295.7 208.6l1.5 .1v.6l-1.5-.1zM299.3 203.6h.9v.9h-.9zM303.1 203.6h.9v.9h-.9zM306.9 203.6h.9v.9h-.9zM310.7 203.6h.9v.9h-.9zM312.9 219.3a14.8 14.8 0 0 0 1.7 6.3M313.2 219.3a13.5 13.5 0 0 0 1.5 5.7"/>
<path d="M314.2 215.5h.3M314.2 214.3h.3M314.2 217.5h.3M314.2 216.3h.3M314.5 214.3h.2M314.5 215.5h.2M314.5 217.5h.2M314.5 216.3h.2M314.5 214.3v1.2M314.5 216.3v1.2M314.7 210.4v17.1l.3 .4 23-.1 .1-.2v-17.2M314.7 210.2v.2"/>
<path d="M314.7 210v.2M314.7 210.4h.3M314.7 206.9v3.1M314.7 210.2h.3M314.7 210h.1M315 209.8l-.3 .4M315 206.9v20.5M315 208.1h22.9M337.9 209.8l.2 .4M337.9 206.9v20.5M337.9 210.4h.2M337.9 210.2h.2"/>
<path d="M338.1 210.2v.2M338.1 217.5h.2M338.1 216.3h.2M338.1 214.3h.2M338.1 215.5h.2M338.1 210v.2M338.1 210h.1M338.1 206.9v3.1M338.3 215.5h.3M338.3 214.3v1.2M338.3 216.3v1.2M338.3 214.3h.3"/>
<path d="M338.3 217.5h.3M338.3 216.3h.3M339.6 219.3a12.9 12.9 0 0 1-1.5 5.7M339.9 219.3a14 14 0 0 1-1.7 6.3M355.3 209.7l.2 2M355.5 209.7l.1 1.9M355.5 209.7l1.2 .1M355.6 211.6l-.1 .1 .4 .1M355.7 209.5l-.4 .2h.2M355.8 209.7h.1M355.8 209.7h1.2M355.8 209.6v.1"/>
<path d="M356 211.7h.1M356 211.7h.6M356.3 209.5l-.5 .1M356.7 209.8a.86 .86 0 0 1 .6 .7 .86 .86 0 0 1-.5 .8M356.8 211.3l.4 .1M356.8 211.3l-1.2 .3M357 209.7a.92 .92 0 0 1 .6 .8 .92 .92 0 0 1-.4 .9M357 209.7l-.3 .1M357.2 211.4l-1.2 .3M358.4 218.3l.6 6.6M359.3 218.2l.6 6.7M361.5 205.9l.9-.1v.4l-.9 .1z"/>
<path d="M362.2 217.9l.1 1.2M362.3 219.1l.2 2.2h.7M362.4 217.9l.5 2.2M362.7 219.1h-.4M364.9 219.9v.8M364.9 219.9l-2 .2M365 217.7l-.1 2.2M365.2 205.6l.9-.1v.4l-.9 .1zM365.8 217.6l-.3 5.4a1.36 1.36 0 0 1-1.2 1.2 1.36 1.36 0 0 1-1.5-1l-1.1-5.2M368.2 205.3l.9-.1v.4l-.9 .1zM371.4 217.1l.4 2.2M371.8 219.3l.2 .8"/>
<path d="M371.9 205l.9-.1 .1 .4-.9 .1zM373.8 220v.7M373.8 220l-1.8 .1M373.9 219.1l-.1 .9M373.9 219.1l-2.1 .2M374 216.9l-.1 2.2M374.2 216.9l.1 1.2M374.3 218.1l.2 2.2h-.7M374.3 218.1h-.4M374.7 216.9l-.2 5.2a1.36 1.36 0 0 1-1.3 1.3 1.36 1.36 0 0 1-1.4-1l-1.2-5.2M377 216.6l.6 6.7M377.9 207.9a.95 .95 0 0 0 .1 1.6"/>
<path d="M377.9 207.9h.3M378 209.5l1.2 .1M378 216.6l.6 6.6M378.2 207.9a.89 .89 0 0 0 .1 1.6M378.3 209.5h-.3M378.3 209.5h1.3M378.5 207.5l.5 .1M379 207.6h.1M379 207.6l-1.1 .3M379.1 207.5h.5l-.2 .1M379.2 209.7h.1M379.2 209.6v.1"/>
<path d="M379.2 209.7l-.5 .1M379.4 207.6l-1.2 .3M379.4 207.6l.2 1.9M379.6 209.5l.1 .1-.4 .1M379.6 207.6l.1 2M314.6 225.6l.1 .2M314.7 225.6h-.1M315 227.4l.1 .2h2.3M315 220.1h22.9M315 227.4h22.9M317 227.6v.3M317.4 225.8v.3"/>
<path d="M317.4 225.7v.4M317.4 226.1v1.8M317.4 225.8h3.1M317.4 225.7v.1M317.4 226.1h3.1M317.6 221v-.5l.2-.2h2.2l.3 .2v.5M317.6 221l-.2 4.8M317.6 221l-.2 4.7M317.6 221h2.7M320.3 221l.2 4.8M320.3 221l.2 4.7M320.5 225.8v.3"/>
<path d="M320.5 225.7v.4M320.5 226.1h.1M320.5 226.1l.3 .3M320.5 225.7v.1M320.8 226.4h.1M321.4 220.1l-.3 .2v5.9l-.3 .2M331.4 220.1l.4 .2v5.8a.3 .3 0 0 0 .3 .3 .3 .3 0 0 0 .3-.3M332.4 225.7v.3M332.4 225.8v.3M332.4 226.1h.1M332.4 225.7v.1M332.4 225.8h3.1"/>
<path d="M332.4 226.1h3.1M332.6 221l-.2 4.8M332.6 221l-.2 4.7M332.6 221v-.5l.2-.2h2.2l.2 .1 .1 .6M332.6 221h2.7M335.3 221l.2 4.8M335.3 221l.2 4.7M335.5 225.8v.3M335.5 225.7v.4M335.5 225.7v.1M335.5 226.1v1.8M335.8 227.6v.3"/>
<path d="M337.9 227.4l-.2 .2h-2.2M338.1 225.6h.1M338.2 225.6l-.1 .2M359.4 224.9a.91 .91 0 0 1-.8 1l-.7 .1v-.5l.8-.1 .3-.5M359.9 224.9h-.9M360.4 224.8v.4M360.4 224.8l-.5 .1M362.9 220.1l.2 .8M363.1 220.9l.2 .8M363.1 221.2l.2 .8M363.3 221.7l.2 1.1M363.3 221.7v.3"/>
<path d="M363.3 222l.3 1.1M363.5 222.8l.1 .3M364.7 222.7l-1.2 .1M364.7 222.7l.1 .3M364.8 223l-1.2 .1M364.8 221.1l.1 .8M364.8 221.5l.1 .4M364.8 221.5l-.1 1.2M364.8 221.5l-1.5 .2M364.9 220.7l-.1 .8M364.9 221.9l-.1 1.1M364.9 220.7l-1.8 .2"/>
<path d="M365.3 223.6l-2.2 .2M372 220.1l.2 .8M372.1 220.4l.2 .8M372.2 220.9l.1 .3M372.2 220.9l.3 1.1M372.3 221.2l.2 1.1M372.5 222v.3M373.7 221.9l-1.2 .1M373.7 221.9v.3M373.7 222.2l-1.2 .1M373.8 220.3v.8M373.8 220.7l-1.6 .2"/>
<path d="M373.8 220.7l-.1 1.2M373.8 220.7v.4M373.8 221.1l-.1 1.1M374.3 222.8l-2.2 .2M377.2 223.3v.5M377.2 223.3l-16.8 1.5M377.2 223.8v.5l-16.7 1.4-.1-.5M377.2 223.8l-16.8 1.4M377.6 223.3h-.4M378.6 223.2l-1 .1M378.6 223.2l.3 .4h.8l.1 .4-.7 .1a1.05 1.05 0 0 1-1-.8"/>
<circle cx="282.2" cy="113.7" r="2.43"/>
<circle cx="351" cy="113.7" r="2.44"/>
<circle cx="92.3" cy="139.8" r=".76"/>
<circle cx="103.3" cy="136.1" r="2.46"/>
<circle cx="117" cy="139.8" r=".76"/>
<circle cx="120.8" cy="139.8" r=".76"/>
<circle cx="124.6" cy="139.8" r=".76"/>
<circle cx="128.5" cy="139.8" r=".76"/>
<circle cx="132.3" cy="139.8" r=".76"/>
<circle cx="172.1" cy="136.1" r="2.46"/>
<circle cx="117" cy="143.6" r=".76"/>
<circle cx="120.8" cy="143.6" r=".76"/>
<circle cx="124.6" cy="143.6" r=".76"/>
<circle cx="128.5" cy="143.6" r=".76"/>
<circle cx="132.3" cy="143.6" r=".76"/>
<circle cx="271.2" cy="148.9" r=".76"/>
<circle cx="292.1" cy="146.9" r=".76"/>
<circle cx="321.5" cy="168.9" r=".37"/>
<circle cx="321.5" cy="168.9" r=".19"/>
<circle cx="324.5" cy="168.9" r=".37"/>
<circle cx="324.5" cy="168.9" r=".2"/>
<circle cx="327.5" cy="168.9" r=".37"/>
<circle cx="327.5" cy="168.9" r=".2"/>
<circle cx="92.3" cy="195" r=".76"/>
<circle cx="113.2" cy="196.9" r=".76"/>
<circle cx="271.2" cy="204.1" r=".76"/>
<circle cx="282.2" cy="207.8" r="2.45"/>
<circle cx="295.9" cy="200.3" r=".76"/>
<circle cx="295.9" cy="204.1" r=".76"/>
<circle cx="299.8" cy="204.1" r=".76"/>
<circle cx="299.8" cy="200.3" r=".76"/>
<circle cx="303.6" cy="204.1" r=".76"/>
<circle cx="303.6" cy="200.3" r=".76"/>
<circle cx="307.4" cy="200.3" r=".76"/>
<circle cx="307.4" cy="204.1" r=".76"/>
<circle cx="311.2" cy="200.3" r=".76"/>
<circle cx="311.2" cy="204.1" r=".76"/>
<circle cx="351" cy="207.8" r="2.46"/>
<circle cx="103.3" cy="230.2" r="2.44"/>
<circle cx="172.1" cy="230.2" r="2.44"/>
</g>
<text font-size="5.1" x="416.5" y="248.6">A</text>
<g font-size="4.7">
<text x="205" y="14.2">ITEM</text>
<text x="222" y="16.5">PART NUMBER</text>
<text x="277.1" y="16.5">MFG</text>
<text x="342.3" y="16.5">DESCRIPTION</text>
<text x="409.9" y="16.5">QTY.</text>
<text x="205.5" y="18.8">NO.</text>
<text x="208.6" y="24.2">1</text>
<text x="223.2" y="24.2">7498011122R</text>
<text x="263.1" y="24.2">Wurth Electronics</text>
<text x="310.1" y="24.2">Modular connector - RJ45 - w/ magnetics</text>
<text x="413.6" y="24.2">1</text>
<text x="208.6" y="30.6">2</text>
<text x="227.8" y="30.6">Aria G25</text>
<text x="266" y="30.6">ACME Systems</text>
<text x="329.5" y="30.6">ARM System-On-Module</text>
<text x="413.6" y="30.6">1</text>
<text x="208.6" y="37.3">3</text>
<text x="218.7" y="37.3">DM3AT-SF-PEJM5</text>
<text x="266.9" y="37.3">Hirose Electric</text>
<text x="328.4" y="37.3">Micro SD card connector</text>
<text x="413.6" y="37.3">1</text>
<text x="208.6" y="43.3">4</text>
<text x="226.9" y="43.3">PJ-031CH</text>
<text x="274.4" y="43.3">CUI inc</text>
<text x="311.8" y="43.3">DC barrel jack - 1.1mm I.D / 3.5 mm O.D</text>
<text x="413.6" y="43.3">1</text>
<text x="208.6" y="50">5</text>
<text x="225.8" y="50">CLK-PC-03</text>
<text x="340.6" y="50">Controller PCB</text>
<text x="413.6" y="50">1</text>
<text x="208.6" y="56">6</text>
<text x="227.8" y="56">292303-1</text>
<text x="265.2" y="56">TE Connectivity</text>
<text x="313.4" y="56">USB Connector - Type A - Through hole</text>
<text x="413.6" y="56">1</text>
<text x="208.6" y="62.3">7</text>
<text x="225.8" y="62.3">CLK-PC-08</text>
<text x="332.8" y="62.3">Battery interface PCB</text>
<text x="413.6" y="62.3">1</text>
<text x="208.6" y="68.7">8</text>
<text x="227.8" y="68.7">103741-1</text>
<text x="265.2" y="68.7">TE Connectivity</text>
<text x="321" y="68.7">1 pos. header - 0.1&quot; pitch - male</text>
<text x="413.6" y="68.7">3</text>
<text x="208.6" y="75">9</text>
<text x="227.8" y="75">103777-5</text>
<text x="265.2" y="75">TE Connectivity</text>
<text x="312.3" y="75">2 row, 10 pos. header - 0.1&quot; pitch - male</text>
<text x="413.6" y="75">1</text>
<text x="207.3" y="81.8">10</text>
<text x="216.8" y="81.8">DF3DZ-3P-2V(21)</text>
<text x="266.9" y="81.8">Hirose Electric</text>
<text x="323.8" y="81.8">Conn Header 3 Pos 2mm SMT</text>
<text x="413.6" y="81.8">1</text>
</g>
<g font-size="4.2" fill="#808080">
<text x="12.7" y="37.5">0.350</text>
<text x="167.6" y="40.6">0.200</text>
<text x="12.3" y="59.2">0.232</text>
<text x="116.9" y="61.2">1.830</text>
<text x="137.8" y="75">2.614</text>
<text x="115.6" y="83.7">1</text>
<text x="121.8" y="83.7">&quot;</text>
<text x="103.3" y="93">0.900</text>
<text x="345.2" y="96.6">1.450</text>
<text x="98.4" y="103.3">0.690</text>
<text x="101.9" y="111.7" transform="rotate(-2 101.9 111.7)">3°</text>
<text x="72.3" y="131">0.050</text>
<text x="397.7" y="137.3">1.650</text>
<text x="214.3" y="146.4" transform="rotate(-6 214.3 146.4)">5°</text>
<text x="66.2" y="173.3">1</text>
<text x="72.5" y="173.3">&quot;</text>
<text x="27.1" y="177.4">3.225</text>
<text x="224.8" y="178.9">3.149</text>
<text x="39.1" y="181.9">3.168</text>
<text x="53.7" y="185.6">2.550</text>
<text x="74.9" y="188.6">0.050</text>
<text x="210.7" y="213">1.325</text>
<text x="64.8" y="218.6">1.100</text>
<text x="97.2" y="248.1">0.600</text>
<text x="117.8" y="259.9">1.675</text>
</g>
<g font-size="3.5" fill="#808080">
<text x="117.9" y="81.5">1</text>
<text x="119.9" y="85">2</text>
<text x="68.6" y="171.1">1</text>
<text x="70.5" y="174.7">2</text>
</g>
<g font-size="3.2">
<text x="76" y="19.7">9</text>
<text x="132.2" y="24.7">8</text>
<text x="133.6" y="103">4</text>
<text x="168.8" y="108.7">1</text>
<text x="213.1" y="112.6">6</text>
<text x="254.7" y="120.8">5</text>
<text x="79" y="156.6">7</text>
<text x="399.6" y="185">3</text>
<text x="254.7" y="199.2">10</text>
<text x="196" y="252.2">2</text>
</g>
<text font-size="2.9" x="393.6" y="225">BENOIT FRIGON</text>
<text font-size="2.7" x="251.7" y="235.2">NOTES :</text>
<g font-size="2.6">
<text x="317" y="238.3">Alarm Clock</text>
<text x="317" y="247.1">Controller PCB assembly</text>
<text x="317" y="250.4">Components layout</text>
<text x="317" y="259.3">CLK-AS-05</text>
<text x="353.6" y="259.3">CLK-DWG-20</text>
<text x="388.6" y="259.1">INCHES</text>
<text x="419.3" y="259.2">B</text>
<text x="317" y="267.9">--</text>
<text x="375.5" y="267.9">--</text>
</g>
<g font-size="2.5">
<text x="31" y="8.2">1</text>
<text x="85.1" y="8.2">2</text>
<text x="137.3" y="8.2">3</text>
<text x="189.7" y="8.2">4</text>
<text x="242.1" y="8.2">5</text>
<text x="294.4" y="8.2">6</text>
<text x="347.6" y="8.2">7</text>
<text x="400.3" y="8.2">8</text>
<text x="6.4" y="27">A</text>
<text x="423.8" y="27">A</text>
<text x="6.7" y="71.5">B</text>
<text x="423.8" y="72.5">B</text>
<text x="6.4" y="118.4">C</text>
<text x="423.5" y="118.6">C</text>
<text x="6.5" y="161.8">D</text>
<text x="423.4" y="162.7">D</text>
<text x="6.7" y="207.6">E</text>
<text x="423.7" y="204.6">E</text>
<text x="6.7" y="253.5">F</text>
<text x="32.7" y="273">1</text>
<text x="85.7" y="273">2</text>
<text x="137.6" y="273">3</text>
<text x="189.5" y="273">4</text>
<text x="243.2" y="272.9">5</text>
</g>
<g font-size="2.4">
<text x="313.7" y="235.2">PROJECT</text>
<text x="313.7" y="243.7">TITLE</text>
<text x="414.5" y="243.6">REV</text>
<text x="313.7" y="255.3">PART #</text>
<text x="351" y="255.3">DOCUMENT #</text>
<text x="386.8" y="255.3">UNITS</text>
<text x="416.7" y="255.3">SIZE</text>
<text x="313.7" y="264.6">MATERIAL</text>
<text x="372.6" y="264.6">FINISH</text>
</g>
<g font-size="2.2">
<text x="393.6" y="227.7">benoit@frigon.info</text>
<text x="393.6" y="230.2">www.bfrigon.com</text>
<text x="11.4" y="268.3">File : clk-dwg-20</text>
<text x="313.7" y="273.2">DATE</text>
<text x="324.4" y="273.2">4/14/2015</text>
<text x="383" y="273">SCALE</text>
<text x="394.2" y="273">3:2</text>
<text x="404.9" y="273">SHEET 1 OF 1</text>
</g>
<text font-size="1.8" x="344.1" y="272.8">APVD BY :</text>
</svg>
